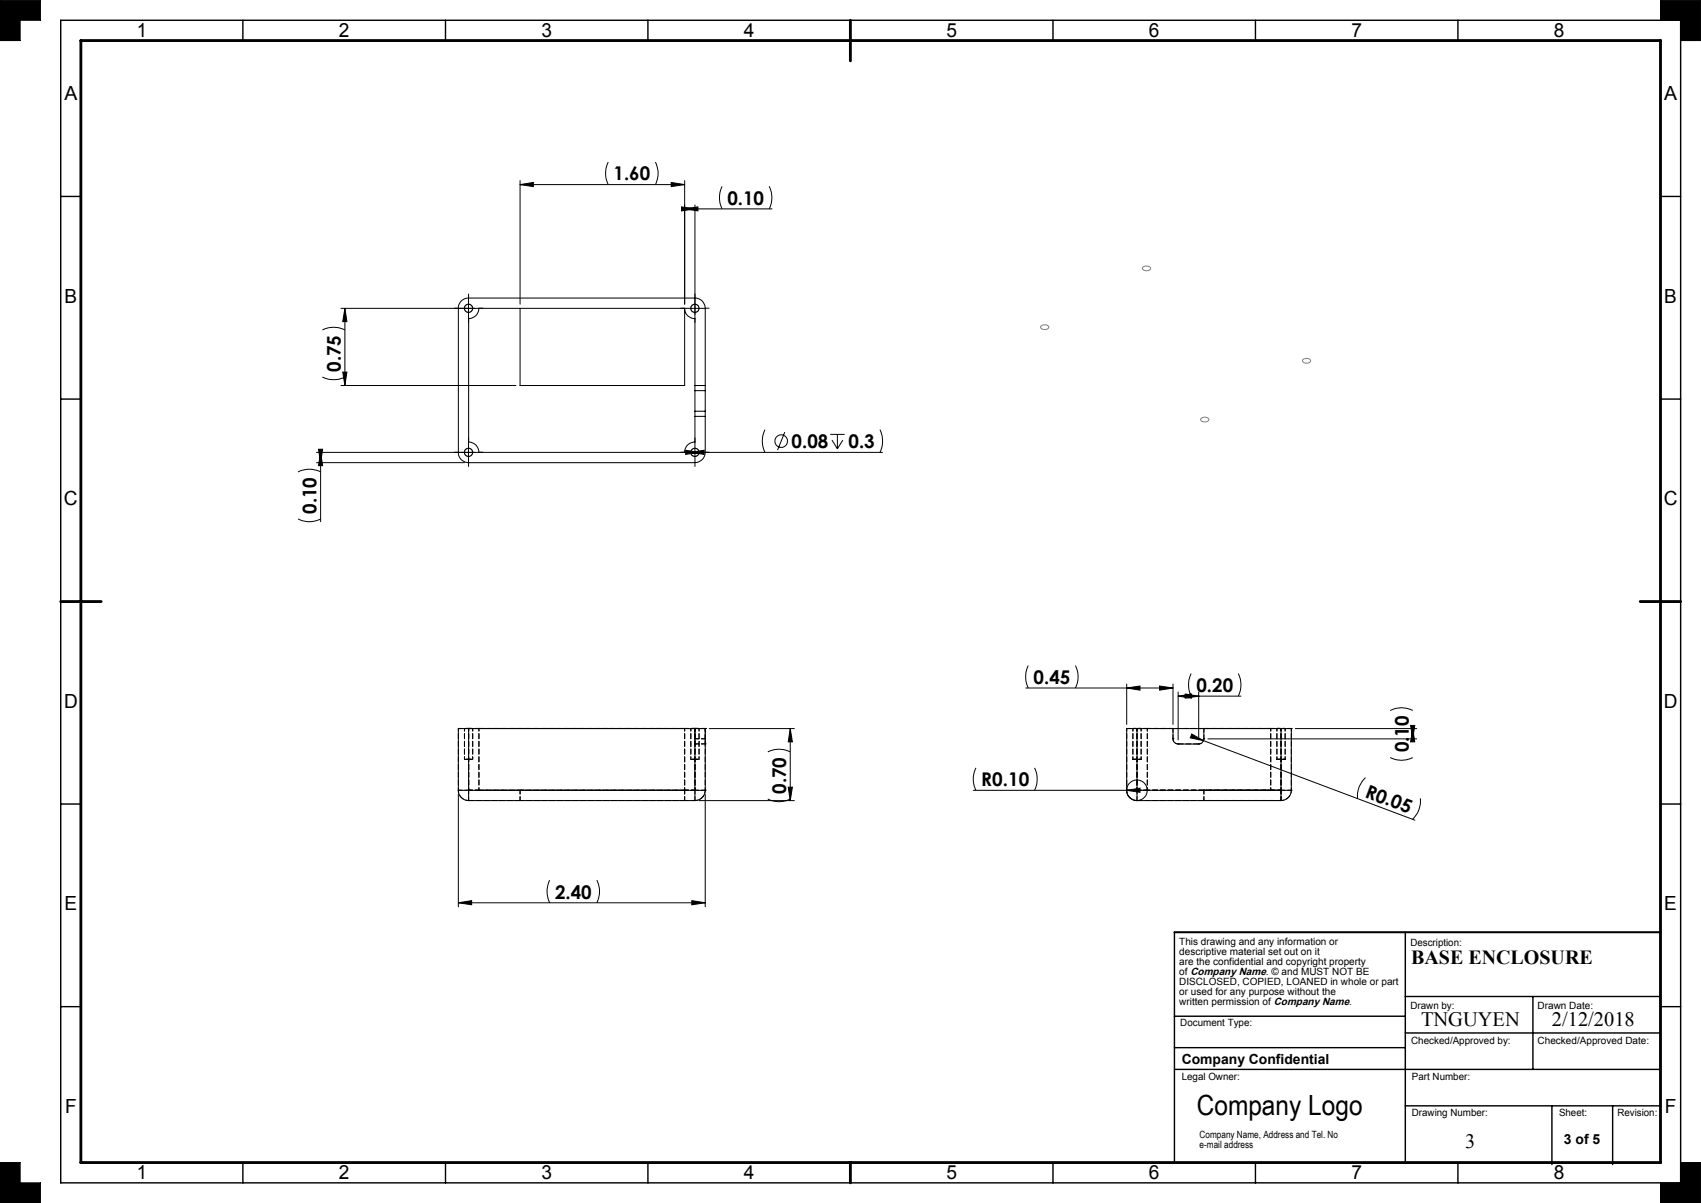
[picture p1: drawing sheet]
<svg xmlns="http://www.w3.org/2000/svg" width="420mm" height="297mm" viewBox="0 0 420 297" stroke-linecap="round" stroke-linejoin="round" font-family="sans-serif">
<g fill="none" stroke="#000" stroke-width=".25">
<path d="M0 0h10v5h-5v5h-5zM410 0h10v10h-5v-5h-5zM128.4 45.6l3.3-.6v1.1zM128.4 44.6v30.5M128.4 45.6h40.7M150.2 40a6.4 6.4 0 0 0 0 5.6M161.8 40a6.1 6.1 0 0 1 0 5.6M165.7 45l3.4 .6-3.4 .5zM168.3 51.1l3.3 .5-3.3 .5zM169.1 51.6l3.2-.5v1zM169.1 51.6h21.5M169.1 44.6v30.5"/>
<path d="M171.6 50.6v28M178.3 46a6.4 6.4 0 0 0 0 5.6M189.9 46a6.1 6.1 0 0 1 0 5.6M85.2 76.1l.5 3.3h-1.1zM85.2 76.1v19.1M115.7 73.6v5M118.2 76.1h-34M128.4 76.1v19.1h40.7v-19.1a2.51 2.51 0 0 0 2.5 2.6v16.5M174.1 76.1h-55.8a2.58 2.58 0 0 1-2.6 2.6v30.4a2.51 2.51 0 0 1 2.6 2.6h99.6M79.6 93.1a6.4 6.4 0 0 0 5.6 0M79.6 81.5a6.1 6.1 0 0 1 5.6 0M84.2 95.2h43.2"/>
<path d="M84.6 91.9h1.1l-.5 3.3zM171.6 95.2v1.2M171.6 96.4v5.1M171.6 95.2h2.5M171.6 96.4h2.5M174.1 95.2v-19.1a2.52 2.52 0 0 0-2.5-2.5h-55.9a2.46 2.46 0 0 0-2.5 2.5v35.6a2.51 2.51 0 0 0 2.5 2.5h55.9a2.58 2.58 0 0 0 2.5-2.5v-8.9M174.1 95.2v1.2M174.1 96.4v5.1M73.6 116.5a6.1 6.1 0 0 1 5.6 0M78.1 111.7h40.1M78.1 114.2h36.6M78.6 110.9h1.1l-.5 3.3z"/>
<path d="M79.2 111.7v17.1M79.2 111.7l.5 3.3h-1.1zM115.7 109.2v5M169.3 111.2l3.3 .5-3.3 .5zM170.6 111.7l3.2-.5v1zM171.6 109.1a2.46 2.46 0 0 0-2.5 2.6M171.6 101.5v1.3M171.6 102.8v11.4M171.6 102.8h2.5M171.6 101.5h2.5M174.1 101.5v1.3M188.9 106.1a6.2 6.2 0 0 0 0 5.6"/>
<path d="M193.8 106.7l-1.8 4.4M205 107.2h3.6M205.4 108.7l1.4 2.1M206.8 107.2v3.6M208.1 108.7l-1.3 2.1M217.3 106.1a6.5 6.5 0 0 1 0 5.6M73.6 128.1a6.1 6.1 0 0 0 5.6 0M115.7 179.9h-2.5v15.2M115.7 179.9h55.9M115.7 179.9v15.2M171.6 179.9h2.5v15.2M171.6 179.9v15.2"/>
<path d="M175.1 179.9h21M195.1 179.9v17.8M195.1 179.9l.6 3.3h-1.1zM253.3 169.9h36.3M253.9 164.3a6.4 6.4 0 0 0 0 5.6M265.5 164.3a6.1 6.1 0 0 1 0 5.6M278.2 168.9v10M278.2 169.9l3.3-.5v1zM280.7 179.9h-2.5v15.2M280.7 179.9h35.6M280.7 179.9v15.2M286.3 169.4l3.3 .5-3.3 .5z"/>
<path d="M289.6 179.9v2.5a1.26 1.26 0 0 0 1.3 1.3h5.1a1.33 1.33 0 0 0 1.3-1.3v-2.5M289.6 168.9v10M290.9 171.9l3.3-.6v1.1zM290.9 170.8v11.9M290.9 171.9h15.5M292.7 171.3l3.3 .6-3.3 .5zM294.1 166.3a6.4 6.4 0 0 0 0 5.6M296 170.8v11.9M305.8 166.3a6.1 6.1 0 0 1 0 5.6M316.3 179.9h2.5v15.2M316.3 179.9v15.2M319.8 179.9h30"/>
<path d="M343.3 175.4a6.1 6.1 0 0 1 5.5 0M348.3 179.1h1l-.5 3.3zM348.8 179.9l.5 3.3h-1zM348.8 179.9v2.5M113.2 196.1v27.8M113.2 195.1h2.5M113.2 195.1a2.51 2.51 0 0 0 2.5 2.6M115.7 195.1v2.6M115.7 195.1h55.9M115.7 197.7h55.9M171.6 195.1h2.5M171.6 195.1v2.6"/>
<path d="M172.6 197.7h23.5M174.1 196.1v27.8M174.1 195.1a2.58 2.58 0 0 1-2.5 2.6M189.6 197.3a6.1 6.1 0 0 0 5.5 0M189.6 185.6a6.1 6.1 0 0 1 5.5 0M194.6 194.3h1.1l-.6 3.4zM241 189.6a6.1 6.1 0 0 0 0 5.5M255.4 189.6a6.4 6.4 0 0 1 0 5.5M278.2 195.1l3.3-.5v1zM278.2 195.1a2.51 2.51 0 0 0 2.5 2.6M278.2 195.1h2.5M280.7 195.1v2.6"/>
<path d="M280.7 197.7h35.6M294.3 181.2l2.8 1.6-3.2-.6zM296 182.4l1.1 .4M297.1 182.8l52.3 19.7M298.2 182.4h51.6M316.3 195.1v2.6M316.3 195.1h2.5M316.3 195.1h-76M318.8 195.1a2.58 2.58 0 0 1-2.5 2.6M337.1 192a6.2 6.2 0 0 0-1.9 5.2M343.3 187a6.1 6.1 0 0 0 5.5 0M350.7 197.1a6.1 6.1 0 0 1-1.9 5.2"/>
<path d="M135.7 217.3a6.4 6.4 0 0 0 0 5.6M147.4 217.3a6.1 6.1 0 0 1 0 5.6M113.2 222.9l3.3-.5v1zM113.2 222.9h60.9M170.8 222.4l3.3 .5-3.3 .5zM0 287h5v5h5v5h-10zM415 287h5v10h-10v-5h5z"/>
<circle cx="115.7" cy="76.1" r="1.01"/>
<circle cx="171.6" cy="76.1" r="1.01"/>
<circle cx="115.7" cy="111.7" r="1.01"/>
<circle cx="171.6" cy="111.7" r="1.01"/>
<circle cx="192.9" cy="108.9" r="1.56"/>
<circle cx="280.7" cy="195.1" r="2.53"/>
</g>
<g fill="none" stroke="#000" stroke-width=".35">
<path d="M15 5h400v287h-400zM60 5v5M110 5v5M160 5v5M260 5v5M310 5v5M360 5v5M15 48.5h5M410 48.5h5M15 98.5h5M410 98.5h5M15 198.5h5"/>
<path d="M410 198.5h5M290 230.1v57.1M347 230.1v57.1M15 248.5h5M290 250.9h57M290 258.7h57M347 255h63M347 246h63M378.5 246v18M410 248.5h5M290 264h120M347 273h63"/>
<path d="M383.2 273v14.5M398.2 273v14.5M60 287v5M110 287v5M160 287v5M260 287v5M310 287v5M360 287v5"/>
</g>
<path d="M290 230.1h120" fill="none" stroke="#000" stroke-width=".5"/>
<path d="M20 10h390v277h-390zM210 5v10M15 148.5h10M405 148.5h10M210 287v5" fill="none" stroke="#000" stroke-width=".7"/>
<path d="M0 0v10h5v-5h5v-5zM0 287v10h10v-5h-5v-5zM415 287v5h-5v5h10v-10zM410 0v5h5v5h5v-10z" fill-rule="evenodd" fill="#000"/>
<g fill="none" stroke="#808080" stroke-width=".25">
<path d="M282.3 65.9a1.25 1.25 0 0 1 1.8 .4 1.12 1.12 0 0 1-1.1 .5 1.12 1.12 0 0 1-.9-.7zM257 80.5a1.15 1.15 0 0 1 1.9 .4 1.15 1.15 0 0 1-2-.3zM321.7 88.8a1.13 1.13 0 0 1 1.9 .4 1.18 1.18 0 0 1-2-.2zM296.5 103.4a1.13 1.13 0 0 1 1.9 .3 1.12 1.12 0 0 1-1 .5 1.12 1.12 0 0 1-.9-.7z"/>
<circle cx="115.7" cy="76.1" r="1.02"/>
<circle cx="171.6" cy="76.1" r="1.01"/>
<circle cx="115.7" cy="111.7" r="1.02"/>
<circle cx="171.6" cy="111.7" r="1.01"/>
</g>
<g fill="none" stroke="#000" stroke-width=".25" stroke-dasharray="15.2 1.3 1.3 1.3">
<path d="M113.2 76.1h-1M115.7 73.6v-1M115.7 78.6v1M118.2 76.1h1M169.1 76.1h-1M171.6 73.6v-1M171.6 78.6v1M174.1 76.1h1M113.2 111.7h-1M115.7 109.2v-1.1M115.7 114.2v1M118.2 111.7h1"/>
<path d="M169.1 111.7h-1M171.6 109.2v-1.1M171.6 114.2v1M174.1 111.7h1"/>
</g>
<g fill="#000">
<path d="M278.2 195.1l3.3-.5v1zM294.3 181.2l2.8 1.6-3.2-.6z"/>
<path d="M79.2 111.7l.5 3.3h-1.1zM78.6 110.9h1.1l-.5 3.3z"/>
<path d="M170.6 111.7l3.2 .5v-1zM169.3 111.2v1l3.3-.5z"/>
<path d="M286.3 169.4l3.3 .5-3.3 .5zM278.2 169.9l3.3-.5v1zM165.7 45l3.4 .6-3.4 .5zM128.4 45.6l3.3-.6v1.1z"/>
<path d="M194.6 194.3h1.1l-.6 3.4zM195.1 179.9l.6 3.3h-1.1z"/>
<path d="M348.3 179.1h1l-.5 3.3zM348.8 179.9l.5 3.3h-1zM84.6 91.9h1.1l-.5 3.3zM85.2 76.1l.5 3.3h-1.1z"/>
<path d="M113.2 222.9l3.3-.5v1zM170.8 222.4l3.3 .5-3.3 .5zM290.9 171.9l3.3-.6v1.1zM292.7 171.3l3.3 .6-3.3 .5zM169.1 51.6l3.2-.5v1zM168.3 51.1l3.3 .5-3.3 .5z"/>
</g>
<g fill="none" stroke="#000" stroke-width=".25" stroke-dasharray="1.3 .6" stroke-dashoffset=".5">
<path d="M115.7 179.8h1h-2h1M171.6 179.8h1h-2h1M279.7 179.8h2.1h-2.1M315.3 179.8h2h-2M115.5 187.5h1.2h-2h.8M115.7 187.5h1h-2h1M115.7 197.6a2.54 2.54 0 0 1-2.5-2.5M171.4 187.5h1.2h-2h.8M171.6 187.5h1h-2h1M171.6 197.6a2.54 2.54 0 0 0 2.5-2.5M278.2 195.1a2.54 2.54 0 0 0 2.5 2.5M279.7 187.5h2.1h-2.1"/>
<path d="M279.8 187.5h2h-2M315.3 187.5h2h-2M316.3 197.6a2.54 2.54 0 0 0 2.5-2.5"/>
</g>
<g fill="none" stroke="#000" stroke-width=".25" stroke-dasharray="1.3 .6" stroke-dashoffset=".6">
<path d="M113.2 179.8v15.3M114.7 179.8v7.7M115.7 179.8v15.3M118.3 179.8v15.3M169.1 179.8v15.3M170.6 179.8v7.7M171.6 179.8v15.3M278.2 179.8v15.3M279.7 179.8v7.7M280.7 179.8v15.3M283.3 179.8v15.3M313.8 179.8v15.3"/>
<path d="M315.3 179.8v7.7M316.3 179.8v15.3M115.7 195.1v-15.3M116.7 187.5v-7.7M118.3 195.1v-15.3M169.1 195.1v-15.3M171.6 182.4v1.3M171.6 183.7v-1.3M171.6 195.1v-15.3M172.6 187.5v-7.7M174.1 183.7v-1.3M174.1 182.4v1.3"/>
<path d="M174.1 195.1v-15.3M280.7 195.1v-15.3M281.8 187.5v-7.7M283.3 195.1h30.5M283.3 195.1v-15.3M289.6 182.4a1.27 1.27 0 0 0 1.3 1.3M296 183.7a1.27 1.27 0 0 0 1.3-1.3M297.3 195.1h19M297.3 197.6h19M313.8 195.1v-15.3M313.8 195.1h-30.5M316.3 195.1h-19"/>
<path d="M316.3 197.6h-19M316.3 195.1v-15.3M317.3 187.5v-7.7M318.8 195.1v-15.3"/>
</g>
<g fill="none" stroke="#000" stroke-width=".25" stroke-dasharray="1.3 .6" stroke-dashoffset=".3">
<path d="M115.7 179.8h2.6M115.7 179.8h-2.5M118.3 179.8h-2.6M169.1 179.8h2.5M171.6 179.8h-2.5M171.6 179.8v2.6M171.6 179.8h2.5M171.6 179.8h-55.9M174.1 179.8v2.6M174.1 179.8h-2.5M280.7 179.8h2.6M280.7 179.8h-2.5"/>
<path d="M283.3 179.8h6.3M283.3 179.8h-2.6M289.6 179.8v2.6M289.6 179.8h-6.3M313.8 179.8h2.5M316.3 179.8h-2.5M318.8 179.8h-2.5M113.2 195.1h2.5M115.7 195.1h2.6M115.7 197.6v-2.5M118.3 195.1h-2.6M128.4 195.1v2.5"/>
<path d="M128.4 197.6h40.7M128.4 195.1h-10.1M169.1 195.1v2.5M169.1 195.1h-40.7M169.1 197.6h-40.7M169.1 195.1h2.5M169.1 197.6h2.5M171.6 195.1h-2.5M171.6 183.7h2.5M171.6 182.4h2.5M171.6 182.4v-2.6M171.6 197.6v-2.5"/>
<path d="M171.6 195.1h-55.9M171.6 195.1h2.5M174.1 182.4h-2.5M174.1 183.7h-2.5M174.1 182.4v-2.6M278.2 195.1h2.5M280.7 195.1h2.6M280.7 195.1v2.5M283.3 195.1h-2.6M297.3 182.4v-2.6M297.3 195.1v2.5M313.8 195.1h2.5"/>
<path d="M316.3 195.1h-2.5M316.3 195.1v2.5M316.3 195.1h2.5M316.3 197.6v-2.5"/>
</g>
<g fill="none" stroke="#000" stroke-width=".25" stroke-dasharray="1.3 .6">
<path d="M113.2 179.8h.1M115.7 179.8h.1M118.3 179.8h50.8M169.1 179.8h-50.8M171.6 179.8h.1M174.1 179.8h.1M278.2 179.8h.1M280.7 179.8h.1M289.6 179.8h.1M297.3 179.8h.1M297.3 179.8h16.5M313.8 179.8h-16.5"/>
<path d="M316.3 179.8h-35.6M316.3 179.8h.1M318.8 179.8h.1M113.2 195.1h.1M115.7 197.6h12.7M115.7 197.6h.1M115.7 195.1h.1M118.3 195.1h50.8M128.4 195.1h.1M128.4 197.6h.1M169.1 195.1h.1M169.1 197.6h.1"/>
<path d="M171.6 197.6h.1M171.6 195.1h.1M171.6 183.7h.1M174.1 195.1h.1M174.1 183.7h.1M278.2 195.1h.1M280.7 197.6h.1M280.7 195.1h.1M280.7 197.6h35.6M289.6 182.4h.1M290.9 183.7h.1M290.9 183.7h5.1"/>
<path d="M296 183.7h.1M297.3 182.4h.1M297.3 195.1h.1M297.3 197.6h.1M315.3 187.5h.1M316.3 195.1h-35.6M316.3 197.6h.1M316.3 195.1h.1M318.8 195.1h.1"/>
</g>
<text font-size="6.9" x="295.5" y="275.4">Company Logo</text>
<g font-size="5">
<text x="350.9" y="253.3">TNGUYEN</text>
<text x="383.2" y="253.3">2/12/2018</text>
<text x="361.8" y="283.5">3</text>
</g>
<text font-size="4.9" x="348.4" y="238.1">BASE ENCLOSURE</text>
<g font-size="4.8">
<text x="33.8" y="9.2">1</text>
<text x="83.7" y="9.2">2</text>
<text x="133.7" y="9.2">3</text>
<text x="183.7" y="9.2">4</text>
<text x="233.7" y="9.2">5</text>
<text x="283.7" y="9.2">6</text>
<text x="333.7" y="9.2">7</text>
<text x="383.7" y="9.2">8</text>
<text x="15.9" y="24.7">A</text>
<text x="410.9" y="24.7">A</text>
<text x="15.9" y="74.7">B</text>
<text x="410.9" y="74.7">B</text>
<text x="15.8" y="124.7">C</text>
<text x="410.8" y="124.7">C</text>
<text x="15.8" y="174.7">D</text>
<text x="410.8" y="174.7">D</text>
<text x="15.9" y="224.7">E</text>
<text x="410.9" y="224.7">E</text>
<text x="16.1" y="274.7">F</text>
<text x="411.1" y="274.7">F</text>
<text x="33.8" y="291.2">1</text>
<text x="83.7" y="291.2">2</text>
<text x="133.7" y="291.2">3</text>
<text x="183.7" y="291.2">4</text>
<text x="233.7" y="291.2">5</text>
<text x="283.7" y="291.2">6</text>
<text x="333.7" y="291.2">7</text>
<text x="383.7" y="291.2">8</text>
</g>
<g font-size="4.7">
<text x="151.5" y="44.5">1.60</text>
<text x="179.6" y="50.5">0.10</text>
<text x="84.2" y="91.8" transform="rotate(-90 84.2 91.8)">0.75</text>
<text x="195.5" y="110.6">0.08</text>
<text x="209.5" y="110.6">0.3</text>
<text x="78.2" y="126.8" transform="rotate(-90 78.2 126.8)">0.10</text>
<text x="255.2" y="168.8">0.45</text>
<text x="295.4" y="170.8">0.20</text>
<text x="347.8" y="185.7" transform="rotate(-90 347.8 185.7)">0.10</text>
<text x="194.1" y="196" transform="rotate(-90 194.1 196)">0.70</text>
<text x="242.3" y="194.1">R0.10</text>
<text x="336.8" y="196.7" transform="rotate(21 336.8 196.7)">R0.05</text>
<text x="137" y="221.8">2.40</text>
</g>
<g font-size="3.4">
<text x="291.8" y="262.7">Company Confidential</text>
<text x="386.2" y="282.4">3 of 5</text>
</g>
<g font-size="2.5">
<text x="291.2" y="233.3">This drawing and any information or</text>
<text x="348.3" y="233.5">Description:</text>
<text x="291.2" y="235.7">descriptive material set out on it</text>
<text x="291.2" y="238.2">are the confidential and copyright property</text>
<text x="291.2" y="240.7">of Company Name. © and MUST NOT BE</text>
<text x="291.2" y="243.2">DISCLOSED, COPIED, LOANED in whole or part</text>
<text x="291.2" y="245.6">or used for any purpose without the</text>
<text x="291.2" y="248.1">written permission of Company Name.</text>
<text x="348.3" y="249">Drawn by:</text>
<text x="379.6" y="249">Drawn Date:</text>
<text x="291.4" y="253.4">Document Type:</text>
<text x="348.4" y="257.7">Checked/Approved by:</text>
<text x="379.6" y="257.7">Checked/Approved Date:</text>
<text x="291.8" y="266.7">Legal Owner:</text>
<text x="348.6" y="266.7">Part Number:</text>
<text x="348.6" y="275.4">Drawing Number:</text>
<text x="384.9" y="275.4">Sheet:</text>
<text x="399.4" y="275.4">Revision:</text>
<text x="296.2" y="281.1">Company Name, Address and Tel. No</text>
<text x="296.2" y="283.5">e-mail address</text>
</g>
</svg>
